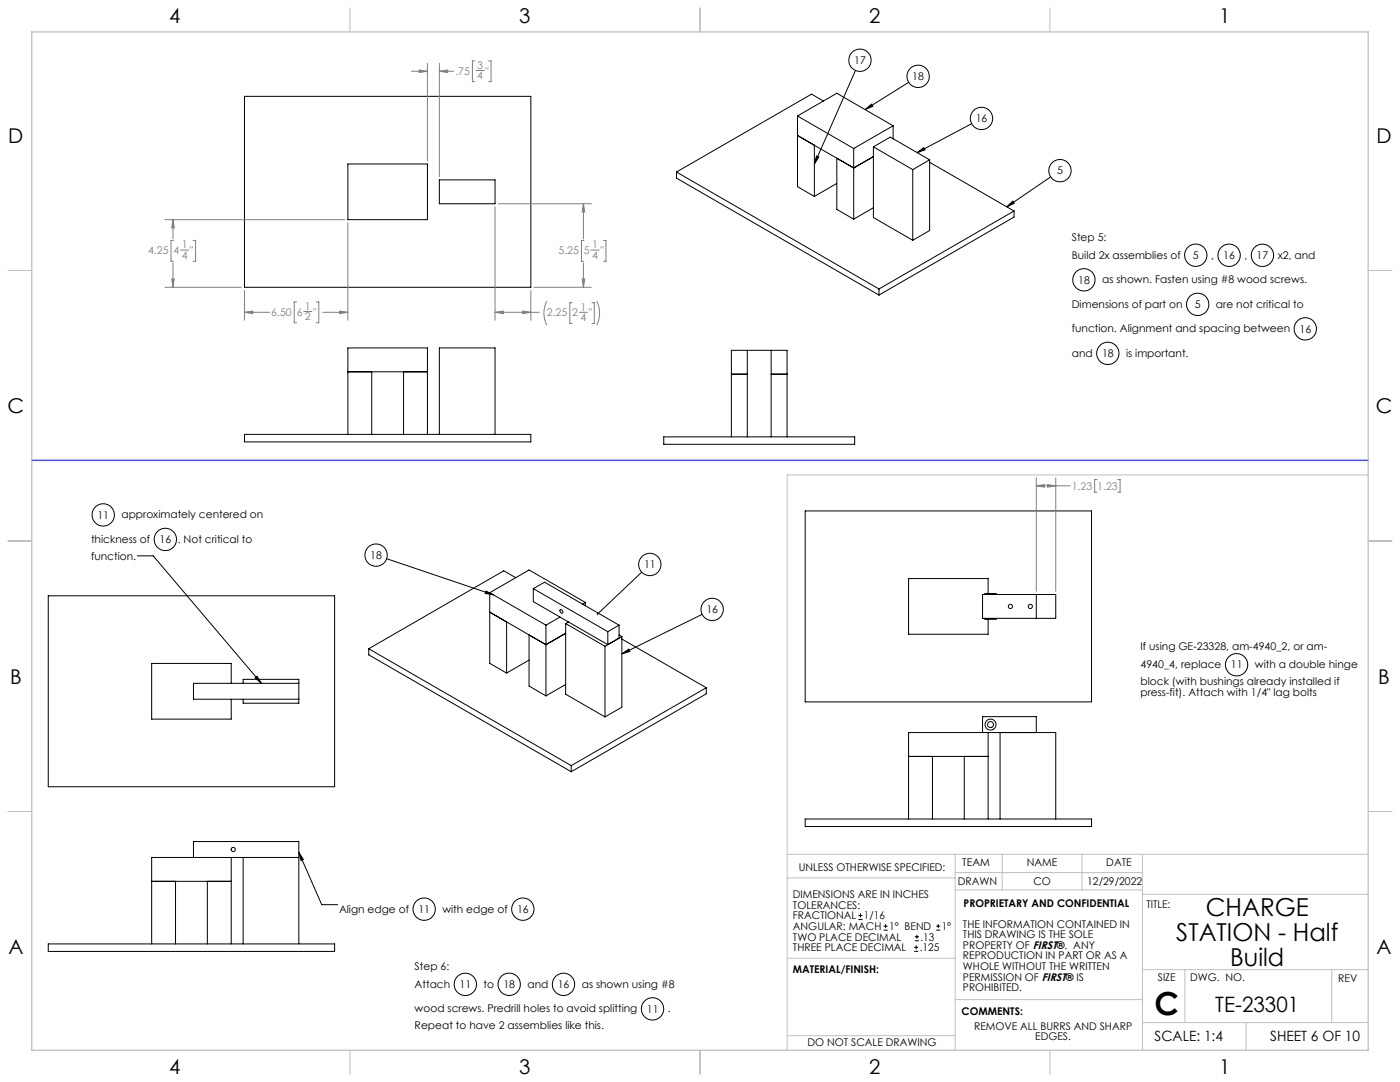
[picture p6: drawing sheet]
<svg xmlns="http://www.w3.org/2000/svg" width="559mm" height="432mm" viewBox="0 0 559 432" stroke-linecap="round" stroke-linejoin="round" font-family="sans-serif">
<g fill="none" stroke="#c0c0c0" stroke-width=".4">
<path d="M139.7 3.2v9.5M279.4 3.2v9.5M419.1 3.2v9.5M3.1 107.9h9.6M546.1 107.9h9.5M546.1 189.5h-231.9v229.6M3.1 215.9h9.6M546.1 215.9h9.5M3.1 323.8h9.6M546.1 323.8h9.5M314.2 340.9h231.9M314.2 350.3h67"/>
<path d="M381.2 340.9v78.2M381.2 355.1h74.8M381.2 348.2h74.8M400 340.9v14.2M431.9 340.9v14.2M456 340.9v78.2M456 356.9h90.1M314.2 382.4h67.2M381.2 398.9h74.8M456 387h90.1M472.9 387v21.1M531.6 387v21.1"/>
<path d="M139.7 419.1v9.6M279.4 419.1v9.6M314.2 413.3h67M419.1 419.1v9.6M456 408.1h90.1M497.4 408.1v11"/>
</g>
<path d="M12.7 12.7h533.4v406.4h-533.4z" fill="none" stroke="#c0c0c0" stroke-width=".5"/>
<g fill="none" stroke="#000" stroke-width=".4">
<path d="M97.6 38.5h114.3v76.2h-114.3zM341.5 28.1l-16.5 37.4M362.7 32.8l-17.4 10.9M318.3 54.1l22.4 12.9 7.9-4.5M318.3 46.3l15.7-9.1 22.5 13M318.3 46.3l22.4 13M318.3 46.3v28.2l6.7 3.9M325 58v20.4M328.7 40.3l-4.8-2.7-53.9 31.1M340.7 59.3v28.2M345.3 43.7l2.5-2.1 .6 .8zM348.6 58.6l15.7 9.1"/>
<path d="M348.6 58.6v28.2l15.7 9.1M348.6 58.6l6.8-3.9 15.7 9.1M356.5 50.2l-15.8 9.1M356.5 50.2v5.2M387.8 49.4l-21.8 11.5M138.9 65.4h31.7v22.3h-31.7zM175.4 71.8h22.2v9.5h-22.2zM270 68.7l80.8 46.6M270 68.7v2.4l80.8 46.7M325.9 62.2l.9 .5-1.8 2.8zM334 73.2l-9 5.2M334 63.1v20.5l6.7 3.9"/>
<path d="M364.3 67.7v28.2M366 60.9l2.7-2 .5 .9zM371.1 64.8l33.6 19.4M371.1 63.8l-6.8 3.9M371.1 63.8v28.2l-6.8 3.9M419.4 70.6l-17.6 11.9M348.6 82.9l-7.9 4.6M401.8 82.6l2.5-2.3 .5 .8zM404.7 84.2l-53.9 31.1M404.7 84.2v2.4l-53.9 31.2M350.8 115.3v2.5M298.3 139.8v34.5"/>
<path d="M307.8 139.8v34.5M138.9 148.4h31.7M148.4 148.4v25M161.1 148.4v25M291.9 149.3h6.4M307.8 149.3h6.3M97.6 173.4h114.3v3h-114.3zM138.9 173.4v-34.5h31.7v34.5M175.4 173.4v-34.5h22.2v34.5M264.9 174.3h76.2v3h-76.2zM291.9 174.3v-34.5h22.2v34.5M321.4 203.9h114.3v76.2h-114.3z"/>
<path d="M19.3 237.8h114.3v76.2h-114.3zM54.8 221.8h6.3l43.2 50.9M154.3 223l42.7 14.4M194 235.9l3 1.5-3.4-.6zM195.5 236.5l15.7-9 22.4 12.9M195.5 236.5l22.4 13M195.5 236.5v28.2l6.7 3.9M205.8 230.5l-4.7-2.7-53.9 31.1M212.9 234.9l4.4-2.6 29.8 17.2M212.9 234.9l29.7 17.2M212.9 234.9v5.2l29.7 17.2M256.2 228.3l-17.7 16.7"/>
<path d="M392.2 237.2h29.2v9.6h-29.2zM393.2 237.2v-.3h4.3v.3M394.4 236.9v-6h-31.7v22.2h31.7v-5.9M413.6 237.2v9.6M147.2 258.9v2.4l80.8 46.7M147.2 258.9l80.8 46.6M211.2 253.4v20.4l6.7 3.9M217.9 249.5v28.2M223.5 246.3l-5.6 3.2M223.6 243.3a.84 .84 0 0 1 .9 .5 .84 .84 0 0 1-.2 1 1.06 1.06 0 0 1-.7-1.5zM225.8 252.7l-7.9 4.6-22.4-13 6.7 3.9v20.4M225.8 248.8l15.7 9.1"/>
<path d="M225.8 248.8v28.2l15.7 9.1M226.9 248.2l-1.1 .6M233.6 240.4l-1.1 .7M233.6 240.4v1.3M241.5 257.9v28.2M242.6 252.1v5.2M247.1 249.5l-4.5 2.6M247.1 249.5v5.2l-4.5 2.6M247.1 253.4l1.1 .6M248.2 255l33.7 19.5M248.2 254l-6.7 3.9M248.2 254v28.2l-6.7 3.9"/>
<path d="M280.2 245.2l-32 15.7M393.2 246.8v.4h4.3v-.4M92.3 272.7v-7.9h-31.8v22.2h31.8v-8M97 272.7v-1.6h22.3v9.5h-22.3v-1.6M101.8 270.5l.8-.6 1.7 2.8zM119.3 272.7h-42.1v6.3h42.1M211.2 263.4l-9 5.2M225.8 273.2l-7.9 4.5M248.2 260.9l2.8-1.9 .4 1zM281.9 274.5l-53.9 31M281.9 274.5v2.4l-53.9 31.1M392.2 292.3v-6.3h21.4v6.3"/>
<path d="M394.4 292.3v34.5M399.2 292.3v34.5M228 305.5v2.5M362.7 301.9h31.7M372.2 301.9v24.9M384.9 301.9v24.9M321.4 326.8h114.3v3h-114.3zM362.7 326.8v-34.5h58.7v34.5M60.5 351.7h31.8M70.1 351.7v25M77.2 342.2v-6.4h42.1v40.9M82.8 351.7v25"/>
<path d="M92.3 342.2v34.5M97 342.2v34.5M119.3 342.2h-58.8v34.5M119.3 340.1l9.1 20.9h6.4M119.3 340.1l1.8 2.9-.9 .4zM19.3 376.7h114.3v3h-114.3z"/>
<circle cx="343.3" cy="24" r="4.5"/>
<circle cx="366.5" cy="30.5" r="4.5"/>
<circle cx="391.8" cy="47.3" r="4.5"/>
<circle cx="423.1" cy="68.1" r="4.5"/>
<circle cx="432.6" cy="111.7" r="4.5"/>
<circle cx="477.3" cy="101.8" r="4.4"/>
<circle cx="490.6" cy="101.9" r="4.4"/>
<circle cx="503.9" cy="101.9" r="4.4"/>
<circle cx="478" cy="121.5" r="4.5"/>
<circle cx="521" cy="131.2" r="4.4"/>
<circle cx="442.2" cy="141" r="4.5"/>
<circle cx="41.2" cy="205.5" r="4.5"/>
<circle cx="66" cy="215.3" r="4.5"/>
<circle cx="150.1" cy="221.6" r="4.5"/>
<circle cx="259.4" cy="225.3" r="4.5"/>
<circle cx="284.2" cy="243.2" r="4.4"/>
<circle cx="403.3" cy="242" r=".85"/>
<circle cx="411.2" cy="242" r=".85"/>
<circle cx="493.6" cy="265.3" r="4.5"/>
<circle cx="395.4" cy="289.2" r="2.19"/>
<circle cx="395.4" cy="289.2" r="1.19"/>
<circle cx="93.1" cy="339" r=".84"/>
<circle cx="169.3" cy="362.8" r="4.5"/>
<circle cx="208.7" cy="362.8" r="4.4"/>
<circle cx="185.7" cy="392.8" r="4.5"/>
<circle cx="203.2" cy="392.8" r="4.5"/>
<circle cx="224.9" cy="392.8" r="4.5"/>
<circle cx="260.4" cy="402.6" r="4.5"/>
</g>
<g fill="none" stroke="#808080" stroke-width=".4">
<path d="M164.3 28.4h6.3M167.3 27.9l3.3 .5-3.3 .6zM170.6 25.3v38.9M175.4 28.4l3.3-.5v1.1zM175.4 25.3v45.2M175.4 28.4h5.7M189.5 24.3h-.9v8.3h.9M190 28.1h3.3M195.1 24.3h.9v8.3h-.9M65.9 87.7h71.7M69 87.7v7.6M69 87.7l.6 3.2h-1.1z"/>
<path d="M69.2 96h-.9v8.3h.9M72 99.8h3.3M77.1 96h1v8.3h-1M138.9 88.9v38.9M197.6 82.6v45.2M198.9 81.3h37.1M232.9 81.3l.5 3.3h-1zM232.9 81.3v14M233 96h-.9v8.3h.9M235.9 99.8h3.2M240.9 96h1v8.3h-1M65.9 114.7h30.4"/>
<path d="M68.5 111.3h1.1l-.6 3.4zM69 104.9v9.8M97.6 115.9v11.9M211.9 115.9v11.9M213.1 114.7h22.9M232.4 111.3h1l-.5 3.4zM232.9 104.9v9.8M97.6 124.6h10M97.6 124.6l3.3-.5v1.1zM118.4 120.5h-1v8.3h1M121.2 124.3h3.3M126.3 120.5h.9v8.3h-.9"/>
<path d="M128.8 124.6h10.1M135.6 124.1l3.3 .5-3.3 .6zM197.6 124.6l3.3-.5v1.1zM197.6 124.6h17.6M208.6 124.1l3.3 .5-3.3 .6zM218.2 120.2a10.7 10.7 0 0 0 0 9.6M228.4 120.8h-1v8.3h1M231.2 124.6h3.3M236.3 120.8h.9v8.3h-.9M238.2 120.2a10.7 10.7 0 0 1 0 9.6M413.6 190.7v45.3M413.6 193.9h13.5"/>
<path d="M413.6 193.9l3.3-.5v1zM418.1 193.4l3.3 .5-3.3 .5zM421.4 190.7v45.3M437.9 191.4h-1v5h1M446.1 191.4h1v5h-1"/>
</g>
<path d="M12.7 183.7h533.4" fill="none" stroke="#00f" stroke-width=".4"/>
<g fill="#000">
<path d="M401.8 82.6l2.5-2.3 .5 .8zM366 60.9l2.7-2 .5 .9zM345.3 43.7l2.5-2.1 .6 .8zM325.9 62.2l.9 .5-1.8 2.8zM238.3 244.8v.5l.2-.3-.2 .3a.33 .33 0 0 0 .4 0 .33 .33 0 0 0 0-.5 .33 .33 0 0 0-.4 0zM194 235.9l3 1.5-3.4-.6zM248.2 260.9l2.8-1.9 .4 1z"/>
<path d="M119.3 340.1l1.8 2.9-.9 .4zM101.8 270.5l.8-.6 1.7 2.8z"/>
</g>
<path d="M167.3 27.9l3.3 .5-3.3 .6zM175.4 28.4l3.3-.5v1.1zM68.5 111.3h1.1l-.6 3.4zM69 87.7l.6 3.2h-1.1zM232.4 111.3h1l-.5 3.4zM232.9 81.3l.5 3.3h-1zM135.6 124.1l3.3 .5-3.3 .6zM97.6 124.6l3.3-.5v1.1zM197.6 124.6l3.3-.5v1.1zM208.6 124.1l3.3 .5-3.3 .6zM413.6 193.9l3.3-.5v1zM418.1 193.4l3.3 .5-3.3 .5z" fill="#808080"/>
<g fill="none" stroke="#000" stroke-width=".4">
<path d="M342.6 367h1.6M342.6 365.4h1.6M343.4 364.6v1.5M352.7 371.2h1.6M352.7 369.6h1.6M353.5 368.8v1.6M364.9 379.7h1.6M364.9 378.1h1.6M365.2 375.4h1.6M365.2 373.8h1.6M365.7 377.3v1.5M366 373v1.6"/>
<path d="M373.7 371.2h1.6M373.7 369.6h1.6M374.5 368.8v1.6"/>
</g>
<text font-size="12.7" x="460.9" y="405.2">C</text>
<g font-size="9.9">
<text x="481.3" y="365.6">CHARGE</text>
<text x="469.5" y="375.5">STATION - Half</text>
<text x="491" y="385.4">Build</text>
</g>
<text font-size="8.5" x="485.1" y="404">TE-23301</text>
<g font-size="8.1">
<text x="67.6" y="9.3">4</text>
<text x="207.3" y="9.3">3</text>
<text x="347" y="9.3">2</text>
<text x="486.7" y="9.3">1</text>
<text x="3.3" y="57">D</text>
<text x="549.4" y="57">D</text>
<text x="3" y="164.9">C</text>
<text x="549.1" y="164.9">C</text>
<text x="4" y="272.9">B</text>
<text x="550.1" y="272.9">B</text>
<text x="3.3" y="380.8">A</text>
<text x="549.4" y="380.8">A</text>
<text x="67.6" y="428.4">4</text>
<text x="207.3" y="428.4">3</text>
<text x="347" y="428.4">2</text>
<text x="486.7" y="428.4">1</text>
</g>
<g font-size="5.6">
<text x="460.9" y="415.2">SCALE: 1:4</text>
<text x="507" y="415.2">SHEET 6 OF 10</text>
</g>
<g font-size="4.2" fill="#808080">
<text x="181.7" y="29.8">.75</text>
<text x="190.5" y="27.5">3</text>
<text x="193.8" y="29.8">&quot;</text>
<text x="190.5" y="31.7">4</text>
<text x="59.1" y="101.5">4.25</text>
<text x="69.2" y="101.5">4</text>
<text x="72.5" y="99.1">1</text>
<text x="75.8" y="101.5">&quot;</text>
<text x="222.9" y="101.5">5.25</text>
<text x="233.1" y="101.5">5</text>
<text x="236.3" y="99.1">1</text>
<text x="239.6" y="101.5">&quot;</text>
<text x="72.5" y="103.3">4</text>
<text x="236.3" y="103.3">4</text>
<text x="108.3" y="126">6.50</text>
<text x="118.4" y="126">6</text>
<text x="121.7" y="123.7">1</text>
<text x="125" y="126">&quot;</text>
<text x="231.7" y="124">1</text>
<text x="121.7" y="127.9">2</text>
<text x="218.3" y="126.3">2.25</text>
<text x="228.4" y="126.3">2</text>
<text x="231.7" y="128.2">4</text>
<text x="235" y="126.3">&quot;</text>
<text x="427.8" y="195.5">1.23</text>
<text x="437.9" y="195.5">1.23</text>
</g>
<g font-size="4.2">
<text x="340.9" y="25.5">17</text>
<text x="364.1" y="32">18</text>
<text x="389.4" y="48.8">16</text>
<text x="421.9" y="69.6">5</text>
<text x="427.8" y="96">Step 5:</text>
<text x="427.8" y="103.3">Build 2x assemblies of</text>
<text x="476.1" y="103.3">5</text>
<text x="483.4" y="103.3">,</text>
<text x="488.3" y="103.4">16</text>
<text x="496.7" y="103.3">,</text>
<text x="501.6" y="103.4">17</text>
<text x="510" y="103.3">x2, and</text>
<text x="430.3" y="113.2">18</text>
<text x="439.9" y="113">as shown. Fasten using #8 wood screws.</text>
<text x="427.8" y="122.9">Dimensions of part on</text>
<text x="476.9" y="122.9">5</text>
<text x="485.3" y="122.9">are not critical to</text>
<text x="427.8" y="132.6">function. Alignment and spacing between</text>
<text x="518.7" y="132.7">16</text>
<text x="427.8" y="142.4">and</text>
<text x="439.9" y="142.5">18</text>
<text x="449.5" y="142.4">is important.</text>
<text x="38.9" y="207">11</text>
<text x="48.5" y="206.9">approximately centered on</text>
<text x="36.3" y="216.6">thickness of</text>
<text x="63.7" y="216.8">16 . Not critical to</text>
<text x="36.3" y="223.4">function.</text>
<text x="147.8" y="223">18</text>
<text x="257.1" y="226.8">11</text>
<text x="281.9" y="244.7">16</text>
<text x="455.2" y="259.5">If using GE-23328, am-4940_2, or am-</text>
<text x="455.2" y="266.7">4940_4, replace</text>
<text x="491.3" y="266.8">11</text>
<text x="500.9" y="266.7">with a double hinge</text>
<text x="455.2" y="273.4">block (with bushings already installed if</text>
<text x="455.2" y="277.6">press-fit). Attach with 1/4&quot; lag bolts</text>
<text x="318.8" y="347.7">UNLESS OTHERWISE SPECIFIED:</text>
<text x="384.1" y="345.5">TEAM</text>
<text x="409.9" y="345.7">NAME</text>
<text x="441.6" y="345.7">DATE</text>
<text x="382.3" y="353.3">DRAWN</text>
<text x="412.5" y="353.3">CO</text>
<text x="434" y="353.3">12/29/2022</text>
<text x="316.5" y="358.5">DIMENSIONS ARE IN INCHES</text>
<text x="135.3" y="364.2">Align edge of</text>
<text x="167" y="364.3">11</text>
<text x="176.6" y="364.2">with edge of</text>
<text x="206.4" y="364.3">16</text>
<text x="316.5" y="362.7">TOLERANCES:</text>
<text x="384.6" y="361.9">PROPRIETARY AND CONFIDENTIAL</text>
<text x="457.6" y="362.3">TITLE:</text>
<text x="316.5" y="371.2">ANGULAR: MACH</text>
<text x="316.5" y="366.9">FRACTIONAL</text>
<text x="344.8" y="366.9">1/16</text>
<text x="354.9" y="371.2">1° BEND</text>
<text x="375.9" y="371.2">1°</text>
<text x="384.4" y="370.2">THE INFORMATION CONTAINED IN</text>
<text x="316.5" y="375.4">TWO PLACE DECIMAL</text>
<text x="367.4" y="375.4">.13</text>
<text x="384.4" y="374.4">THIS DRAWING IS THE SOLE</text>
<text x="316.5" y="379.6">THREE PLACE DECIMAL</text>
<text x="367.1" y="379.6">.125</text>
<text x="384.4" y="378.6">PROPERTY OF FIRST®. ANY</text>
<text x="384.4" y="382.9">REPRODUCTION IN PART OR AS A</text>
<text x="165.5" y="387">Step 6:</text>
<text x="316.5" y="388.4">MATERIAL/FINISH:</text>
<text x="384.4" y="387.1">WHOLE WITHOUT THE WRITTEN</text>
<text x="165.5" y="394.2">Attach</text>
<text x="183.4" y="394.3">11</text>
<text x="193" y="394.2">to</text>
<text x="200.9" y="394.3">18</text>
<text x="210.5" y="394.2">and</text>
<text x="222.6" y="394.3">16</text>
<text x="232.2" y="394.2">as shown using #8</text>
<text x="384.4" y="391.3">PERMISSION OF FIRST® IS</text>
<text x="384.4" y="395.6">PROHIBITED.</text>
<text x="462.2" y="391.3">SIZE</text>
<text x="475.1" y="391.3">DWG. NO.</text>
<text x="534.1" y="391.8">REV</text>
<text x="165.5" y="404">wood screws. Predrill holes to avoid splitting</text>
<text x="258.2" y="404.1">11</text>
<text x="266.6" y="404">.</text>
<text x="383.8" y="405.1">COMMENTS:</text>
<text x="165.5" y="410.8">Repeat to have 2 assemblies like this.</text>
<text x="388.8" y="410.9">REMOVE ALL BURRS AND SHARP</text>
<text x="322.3" y="417.6">DO NOT SCALE DRAWING</text>
<text x="413.2" y="415.2">EDGES.</text>
</g>
</svg>
